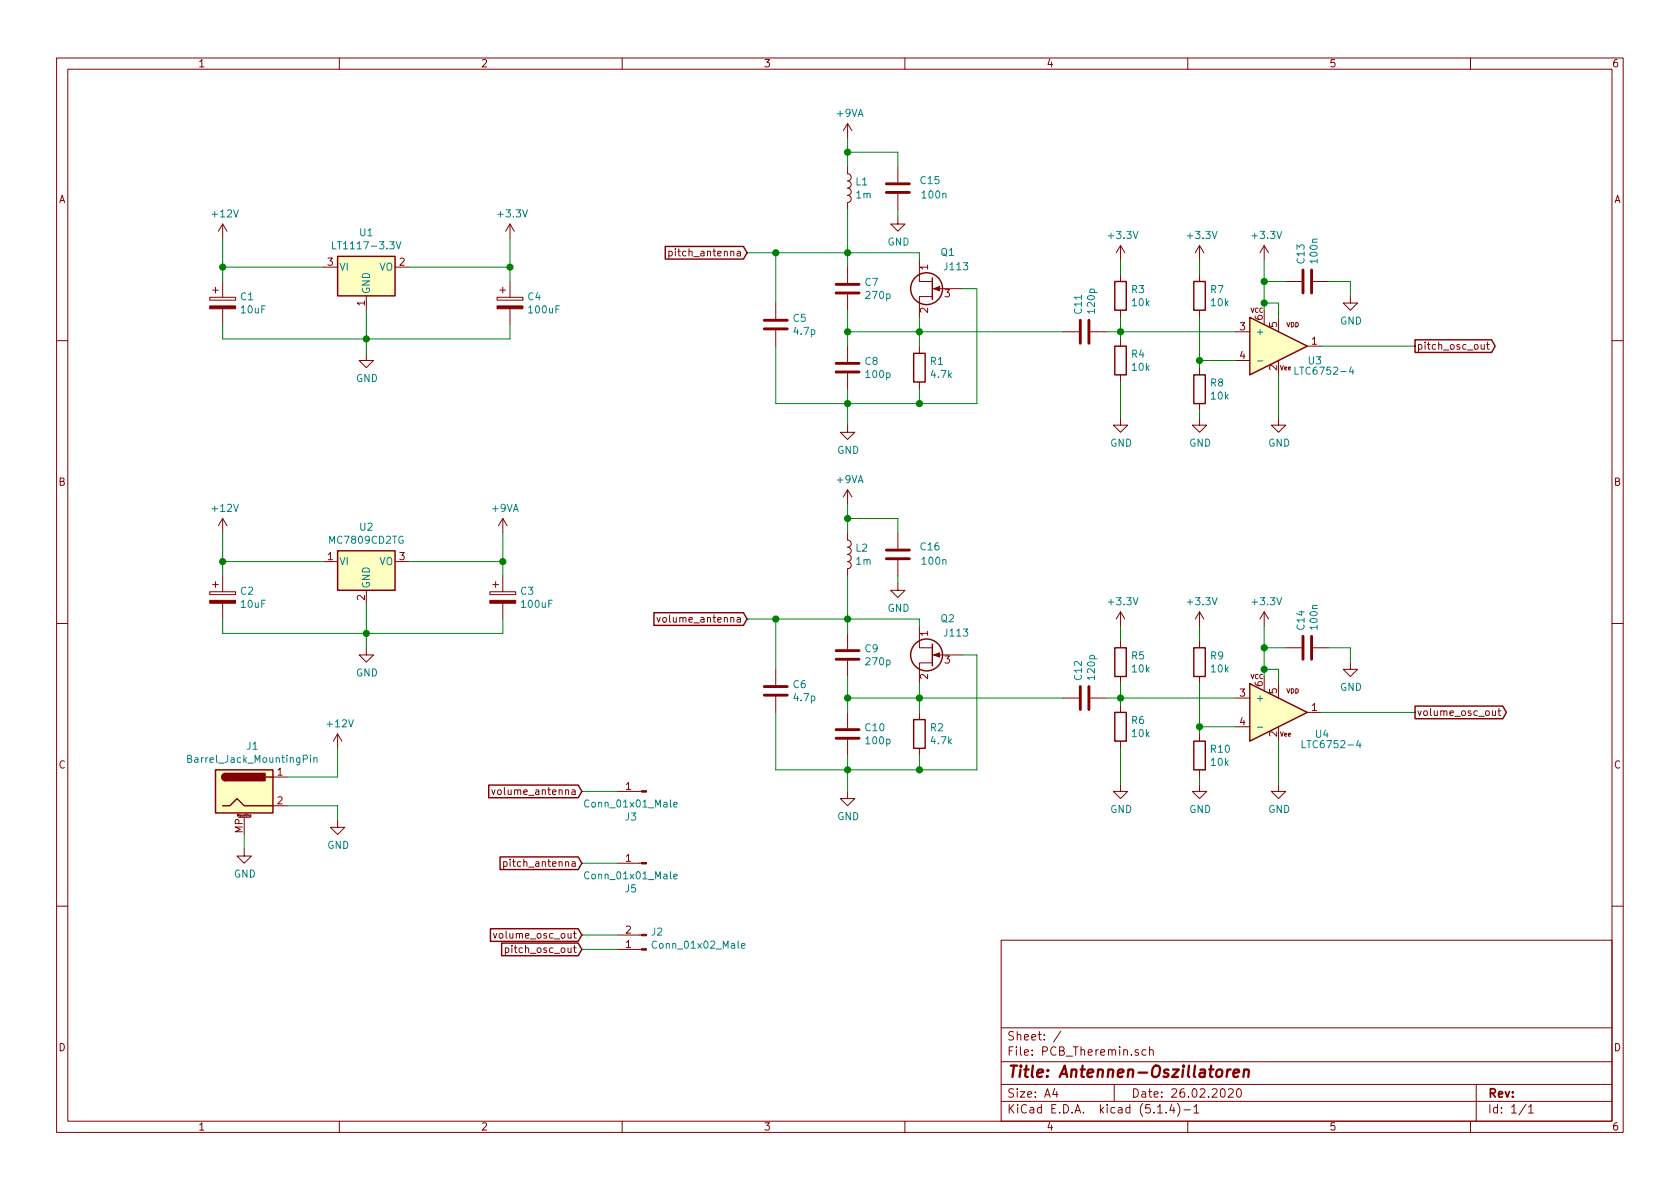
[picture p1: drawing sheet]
<svg xmlns="http://www.w3.org/2000/svg" width="297mm" height="210mm" viewBox="0 0 297 210" stroke-linecap="round" stroke-linejoin="round" font-family="sans-serif">
<g fill="none" stroke="#840000" stroke-width=".18">
<path d="M10 10.3h277v189.9h-277zM12 12.2h273v186.1h-273zM60 10.3v1.9M110 10.3v1.9M160 10.3v1.9M210 10.3v1.9M260 10.3v1.9M39.4 39.6l-.8 1.3M39.4 39.6v2.6M39.4 39.6l.7 1.3M90.2 39.6v2.6M90.2 39.6l-.8 1.3"/>
<path d="M90.2 39.6l.7 1.3M149.9 29.5v1.2a.63 .63 0 0 1 .6 .7 .63 .63 0 0 1-.6 .6 .63 .63 0 0 1 .6 .6 .63 .63 0 0 1-.6 .7 .63 .63 0 0 1 .6 .6 .63 .63 0 0 1-.6 .6 .63 .63 0 0 1 .6 .7 .63 .63 0 0 1-.6 .6v1.3M149.9 21.8v2.6M149.9 21.8l-.8 1.3M149.9 21.8l.7 1.3M158.7 38.3v1.3h1.3l-1.3 1.3-1.2-1.3h1.2M158.7 29.5v2.8M158.7 34.3v2.8M37.1 52.6h4.6v.5h-4.6zM37.6 51.3h1M38.1 50.8v1M39.4 49.8v2.8"/>
<path d="M39.4 54.6v2.8M57.1 47.2h2.6M64.8 52.3v2.6M69.8 47.2h2.6M87.9 52.6h4.6v.5h-4.6zM88.4 51.3h1M88.9 50.8v1M90.2 49.8v2.8M90.2 54.6v2.8M118.3 44.5l.3-.1 .3 .2-.2 .6h-.4M118.3 44.4v1.3M137.2 53.6v2.8"/>
<path d="M137.2 58.4v2.8M149.9 47.2v2.8M149.9 52.1v2.8M162.6 46v3.8h2.2M164.8 52.4h-2.2v3.7M164.8 51h5.4M188 58.7h2.8M192.8 58.7h2.8M198.1 43.4v2.6M198.1 48.5v1.3M198.1 54.9v1.2M198.1 59.9v1.3"/>
<path d="M198.1 43.4l-.7 1.3M198.1 43.4l.8 1.3M212.1 43.4v2.6M212.1 48.5v1.3M212.1 54.9v1.2M212.1 43.4l-.8 1.3M212.1 43.4l.8 1.3M218.4 58.7h2.6M223.5 43.4v2.6M223.5 54.9v2.5M223.5 43.4l-.7 1.3M223.5 43.4l.8 1.3"/>
<path d="M226.1 56.1v2.6M227.3 49.8h2.8M232.2 49.8h2.7M238.8 52.3v1.3h1.2l-1.2 1.3-1.3-1.3h1.3M10 60.2h2M64.8 62.5v1.2h1.2l-1.2 1.3-1.3-1.3h1.3M149.9 75.2v1.2h1.2l-1.2 1.3-1.3-1.3h1.3M149.9 61.2v2.8M149.9 66v2.8M162.6 61.2v1.3M162.6 67.6v1.2M198.1 73.9v1.3h1.3l-1.3 1.2-1.3-1.2h1.3"/>
<path d="M198.1 66.3v1.3M212.1 73.9v1.3h1.3l-1.3 1.2-1.3-1.2h1.3M212.1 65v1.3M212.1 71.4v1.2M218.4 63.7h2.6M226.1 73.9v1.3h1.2l-1.2 1.2-1.3-1.2h1.3M226.1 63.7v2.6M231.1 61.2h2.6M261.9 60.9l.1 .8 .2 .1 .2-.2M262.4 60.9v.9M262.8 60.9h.5M263 60.5v1.1l.3 .2"/>
<path d="M285 60.2h2M39.4 91.7v2.5M39.4 91.7l-.8 1.3M39.4 91.7l.7 1.3M57.1 99.3h2.6M69.8 99.3h2.6M88.9 91.7v2.5M88.9 91.7l-.8 1.3M88.9 91.7l.8 1.3M149.9 94.2v1.3a.63 .63 0 0 1 .6 .6 .63 .63 0 0 1-.6 .7 .63 .63 0 0 1 .6 .6 .63 .63 0 0 1-.6 .6 .63 .63 0 0 1 .6 .7 .63 .63 0 0 1-.6 .6 .63 .63 0 0 1 .6 .6 .63 .63 0 0 1-.6 .7v1.2M149.9 86.6v2.5M149.9 86.6l-.8 1.3"/>
<path d="M149.9 86.6l.7 1.3M158.7 94.2v2.8M158.7 99.1v2.7M10 110.3h2M37.1 104.6h4.6v.6h-4.6zM37.6 103.4h1M38.1 102.9v1M39.4 101.8v2.8M39.4 106.7v2.8M64.8 114.5v1.3h1.2l-1.2 1.3-1.3-1.3h1.3M64.8 104.4v2.5M86.6 104.6h4.6v.6h-4.6z"/>
<path d="M87.1 103.4h1M87.6 102.9v1M88.9 101.8v2.8M88.9 106.7v2.8M116.2 109.2l.3 .8 .2-.8M137.2 118.4v2.8M149.9 112v2.8M149.9 116.8v2.8M158.7 103.1v1.3h1.3l-1.3 1.3-1.2-1.3h1.2M162.6 110.7v3.8h2.2M164.8 117.2h-2.2v3.7M164.8 115.8h5.4"/>
<path d="M198.1 108.2v2.5M198.1 113.3v1.2M198.1 119.6v1.3M198.1 108.2l-.7 1.3M198.1 108.2l.8 1.3M212.1 108.2l-.8 1.3M212.1 108.2v2.5M212.1 113.3v1.2M212.1 119.6v1.3M212.1 108.2l.8 1.3M223.5 108.2v2.5M223.5 119.6v2.6"/>
<path d="M223.5 108.2l-.7 1.3M223.5 108.2l.8 1.3M227.3 114.5h2.8M232.2 114.5h2.7M238.8 117.1v1.3h1.2l-1.2 1.2-1.3-1.2h1.3M285 110.3h2M48.3 137.4h2.5M59.7 129.8l-.8 1.3M59.7 129.8v2.5M59.7 129.8l.8 1.3M86.9 139.7l.3 .8 .3-.8M109.2 139.9h4.2"/>
<path d="M137.2 123.2v2.8M149.9 139.9v1.3h1.2l-1.2 1.3-1.3-1.3h1.3M149.9 126v2.8M149.9 130.8v2.8M162.6 126v1.2M162.6 132.3v1.3M188 123.4h2.8M192.8 123.4h2.8M198.1 138.7v1.2h1.3l-1.3 1.3-1.3-1.3h1.3M198.1 124.7v1.3M198.1 131.1v1.2M212.1 138.7v1.2h1.3l-1.3 1.3-1.3-1.3h1.3"/>
<path d="M212.1 129.8v1.3M212.1 136.1v1.3M218.4 123.4h2.6M218.4 128.5h2.6M226.1 138.7v1.2h1.2l-1.2 1.3-1.3-1.3h1.3M226.1 120.9v2.5M226.1 128.5v2.6M231.1 126h2.6M263.9 125.7v.8h.3l.2-.1M264.4 125.7v.8M264.8 125.7h.5M265 125.3v1.1l.3 .1"/>
<path d="M42.2 144.5h2M43.2 150.1v1.3h1.2l-1.2 1.2-1.3-1.2h1.3M43.2 144.5v3.1M44.3 144.3h-.1v-.2h.1v.3l-.1 .1M48.3 142.5h2.5M59.7 145v1.3h1.3l-1.3 1.3-1.3-1.3h1.3M89.1 152.4h.3l.3 .2-.2 .6h-.4M89.1 152.4v1.2M109.2 152.6h4.2M10 160.2h2M87.2 165.1l.3 .8 .3-.8M89.4 167.7l.3-.1 .3 .2-.2 .6h-.4"/>
<path d="M89.4 167.6v1.3M101.4 167.6h.5M101.4 165.1h.5M101.6 167.2v1.1l.3 .1M101.6 164.6v1.1l.3 .2M109.2 165.3h4.2M109.2 167.9h4.2M177 166.3h108v32h-108zM285 160.2h2M60 198.3v1.9M110 198.3v1.9M160 198.3v1.9"/>
<path d="M177 194.8h108M177 191.8h108M177 187.8h108M177 181.8h108M186.5 192.5l-.4 1h1M186.8 193v1M187.6 182.3l-1.3 2M197 191.8v3M201.3 185.7a.37 .37 0 0 0-.6 .1l.1 .2 .5 .2v.1l-.2 .3-.4-.1M202.6 185.7l-.4-.1-.3 .3 .1 .6 .2 .1 .4-.1M203.3 185.7a.37 .37 0 0 1 .6 .1v.8M203.3 185.1v1.5"/>
<path d="M204.7 196.8h.8M206.2 196.7v.1M207.2 195.2l-.4 1.1h.9M207.5 195.8v1M208.2 195.1a1.71 1.71 0 0 1 0 2.3M209.3 196.3h1.2M210 198.3v1.9M211.1 195.8l.4-.5v1.5M211.1 196.8h.9M217.2 192.7l.2-.2h.4l.2 .2 .1 .3-1 1h1M218.8 192.6l.2-.1a.8 .8 0 0 1 .5 .8 .8 .8 0 0 1-.5 .7 1 1 0 0 1-.2-1.4zM260 198.3v1.9"/>
<path d="M261 191.8v6.5M269.8 195.2l-1.2 2M270.3 195.8l.4-.5v1.5M270.3 196.8h.8"/>
</g>
<path d="M217 189.1l-.1 1.3M217.6 189.1a.54 .54 0 0 0-.6 .4M218.1 189.8l1-.2-.1-.4-.5-.1-.4 .3v.9l.2 .1 .6-.1M220 189.3a.52 .52 0 0 1 .8 .1l-.1 1M220 189.1l-.2 1.3" fill="none" stroke="#840000" stroke-width=".41"/>
<g fill="none" stroke="#840000" stroke-width=".25">
<path d="M59.7 45.3h10.1v7h-10.1zM117.6 43.6h13.8l.7 1.1-.7 1.1h-13.8zM164.8 49.1v3.9M197.1 49.8h2v5.1h-2zM211.1 49.8h2v5.1h-2zM221 56.1l10.1 5.1-10.1 5.1zM161.5 62.5h2.1v5.1h-2.1zM197.1 61.2h2v5.1h-2zM211.1 66.3h2v5.1h-2zM250.2 60.1h13.5l.7 1.1-.7 1.1h-13.5zM59.7 97.4h10.1v7h-10.1zM115.6 108.4h15.8l.7 1.1-.7 1.1h-15.8z"/>
<path d="M164.8 113.9v3.8M197.1 114.5h2v5.1h-2zM211.1 114.5h2v5.1h-2zM38.1 136.1h10.2v7.7h-10.2zM39.9 136.8a.63 .63 0 0 0-.7 .6 .63 .63 0 0 0 .7 .6M47 137.4h1.3M86.4 138.8h15.8l.7 1.1-.7 1.2h-15.8zM161.5 127.2h2.1v5.1h-2.1zM197.1 126h2v5.1h-2zM211.1 131.1h2v5h-2zM221 120.9l10.1 5.1-10.1 5.1zM250.2 124.9h15.5l.6 1.1-.6 1.1h-15.5z"/>
<path d="M39.4 142.5h1.2l1.3-1.3 1.3 1.3h5.1M88.4 151.5h13.8l.7 1.1-.7 1.2h-13.8zM86.7 164.2h15.5l.7 1.1-.7 1.2h-15.5zM88.7 166.8h13.5l.7 1.1-.7 1.1h-13.5z"/>
<circle cx="163.8" cy="51" r="2.82"/>
<circle cx="163.8" cy="115.8" r="2.82"/>
</g>
<g fill="#ffffc2" stroke="#ffffc2" stroke-width=".18">
<path d="M221 120.9l10.1 5.1-10.1 5.1z"/>
<path d="M221 56.1l10.1 5.1-10.1 5.1z"/>
<path d="M59.7 97.4h10.1v7h-10.1z"/>
<path d="M38.1 136.1h10.2v7.7h-10.2z"/>
<path d="M59.7 45.3h10.1v7h-10.1z"/>
</g>
<g fill="none" stroke="#008484" stroke-width=".18">
<path d="M58.8 42.7v1.3h.6M70.1 42.7l.4 1.3 .4-1.3M222.4 63.8h.9M229 64.9v1.3h.6M238.9 64.9l-.3 .9h.8M239.2 65.3v.9M33.2 134.2l.5-.1 .2-.2-.1-.2-.6-.2v1.3h.5l.2-.1v-.3l-.3-.2M54.9 133.5v.2M54.9 134v.8M55.5 134.1l.2-.1h.3l.1 .8M55.5 134v.8M222.4 128.6h.9"/>
<path d="M230.2 131v1.2h.6M240.2 130.9l-.3 .9h.7M240.5 131.4v.8M119.1 142.3l.6-.1v-.3h-.4l-.2 .2 .1 .6h.5M119.1 155l.6-.1v-.3h-.4l-.2 .2 .1 .6h.5M131.1 167.3l.6-.1-.1-.3-.3-.1-.2 .2 .1 .6h.4"/>
</g>
<g fill="#840000" stroke="#840000" stroke-width=".18">
<path d="M165.1 115.8l1-.4v.8z"/>
<path d="M165.1 51l1-.3v.7z"/>
<path d="M113.4 139.8h.9v.3h-.9z"/>
<path d="M37.1 54.1h4.6v.5h-4.6z"/>
<path d="M113.4 165.2h.9v.3h-.9z"/>
<path d="M113.4 167.8h.9v.2h-.9z"/>
<path d="M37.1 106.2h4.6v.5h-4.6z"/>
<path d="M86.6 106.2h4.6v.5h-4.6z"/>
<path d="M87.9 54.1h4.6v.5h-4.6z"/>
<path d="M113.4 152.5h.9v.3h-.9z"/>
</g>
<g fill="none" stroke="#840000" stroke-width=".51">
<path d="M156.7 32.5h4.1M156.7 34h4.1M135.1 58.2h4.1M135.1 56.6h4.1M147.8 51.8h4.1M147.8 50.3h4.1M191 56.6v4.1M192.5 56.6v4.1M230.4 47.7v4.1M231.9 47.7v4.1M147.8 65.8h4.1M147.8 64.3h4.1"/>
<path d="M156.7 97.3h4.1M156.7 98.8h4.1M147.8 116.6h4.1M147.8 115.1h4.1M230.4 112.5v4.1M231.9 112.5v4.1M135.1 122.9h4.1M135.1 121.4h4.1M147.8 130.6h4.1M147.8 129h4.1M191 121.4v4.1M192.5 121.4v4.1"/>
</g>
<g fill="#840000" stroke="#840000" stroke-width=".25">
<path d="M39.4 137l.5-.2v1.2a.64 .64 0 0 1-.6-.3 .64 .64 0 0 1 .1-.7z"/>
<path d="M39.9 136.8h7v1.2h-7z"/>
</g>
<g fill="none" stroke="#008400" stroke-width=".18">
<path d="M149.9 24.4v5.1M149.9 37.1v10.1M149.9 26.9h8.8v2.6M158.7 37.1v1.2M39.4 42.2v7.6M39.4 57.4v2.5h50.8v-2.5M39.4 47.2h17.7M64.8 54.9v7.6M72.4 47.2h17.8M90.2 42.2v7.6M132.1 44.7h30.5v1.3M137.2 44.7v8.9"/>
<path d="M149.9 58.7h38.1M149.9 54.9v6.3M162.6 56.1v5.1M170.2 51h2.5v20.4h-35.5v-10.2M195.6 58.7h22.8M198.1 46v2.5M198.1 56.1v3.8M212.1 46v2.5M212.1 56.1v8.9M223.5 46v8.9M223.5 49.8h3.8M223.5 53.6h2.6v2.5"/>
<path d="M234.9 49.8h3.9v2.5M149.9 68.8v6.4M162.6 68.8v2.6M198.1 67.6v6.3M212.1 72.6v1.3M212.1 63.7h6.3M226.1 66.3v7.6M233.7 61.2h16.5M39.4 99.3h17.7M39.4 94.2v7.6M72.4 99.3h16.5M88.9 94.2v7.6"/>
<path d="M149.9 89.1v5.1M149.9 91.7h8.8v2.5M39.4 109.5v2.5h49.5v-2.5M64.8 106.9v7.6M132.1 109.5h30.5v1.2M137.2 109.5v8.9M149.9 101.8v10.2M149.9 119.6v6.4M158.7 101.8v1.3M170.2 115.8h2.5v20.3h-35.5v-10.1M198.1 110.7v2.6M212.1 110.7v2.6"/>
<path d="M223.5 118.4h2.6v2.5M223.5 110.7v8.9M223.5 114.5h3.8M234.9 114.5h3.9v2.6M59.7 132.3v5.1h-8.9M102.9 139.9h6.3M149.9 133.6v6.3M149.9 123.4h38.1M162.6 120.9v5.1M162.6 133.6v2.5M195.6 123.4h22.8M198.1 120.9v3.8"/>
<path d="M198.1 132.3v6.4M212.1 120.9v8.9M212.1 137.4v1.3M212.1 128.5h6.3M226.1 131.1v7.6M233.7 126h16.5M43.2 147.6v2.5M50.8 142.5h8.9v2.5M102.9 152.6h6.3M102.9 167.9h6.3M102.9 165.3h6.3"/>
</g>
<g fill="#008400" stroke="#008400" stroke-width=".25">
<circle cx="64.8" cy="59.9" r=".51"/>
<circle cx="149.9" cy="91.7" r=".51"/>
<circle cx="162.6" cy="58.7" r=".51"/>
<circle cx="39.4" cy="47.2" r=".51"/>
<circle cx="90.2" cy="47.2" r=".51"/>
<circle cx="212.1" cy="128.5" r=".51"/>
<circle cx="137.2" cy="44.7" r=".51"/>
<circle cx="64.8" cy="112" r=".51"/>
<circle cx="137.2" cy="109.5" r=".51"/>
<circle cx="149.9" cy="26.9" r=".51"/>
<circle cx="149.9" cy="58.7" r=".51"/>
<circle cx="162.6" cy="71.4" r=".51"/>
<circle cx="223.5" cy="118.4" r=".51"/>
<circle cx="198.1" cy="123.4" r=".51"/>
<circle cx="149.9" cy="109.5" r=".51"/>
<circle cx="212.1" cy="63.7" r=".51"/>
<circle cx="149.9" cy="71.4" r=".51"/>
<circle cx="162.6" cy="136.1" r=".51"/>
<circle cx="149.9" cy="123.4" r=".51"/>
<circle cx="223.5" cy="53.6" r=".51"/>
<circle cx="162.6" cy="123.4" r=".51"/>
<circle cx="149.9" cy="136.1" r=".51"/>
<circle cx="223.5" cy="114.5" r=".51"/>
<circle cx="39.4" cy="99.3" r=".51"/>
<circle cx="198.1" cy="58.7" r=".51"/>
<circle cx="88.9" cy="99.3" r=".51"/>
<circle cx="149.9" cy="44.7" r=".51"/>
<circle cx="223.5" cy="49.8" r=".51"/>
</g>
<text font-size="2.8" fill="#840000" x="178" y="190.5">Title: Antennen-Oszillatoren</text>
<g font-size="2.1" fill="#840000">
<text x="178" y="184">Sheet: /</text>
<text x="178" y="186.7">File: PCB_Theremin.sch</text>
<text x="178" y="196.9">KiCad E.D.A. kicad (5.1.4)-1</text>
<text x="178" y="194.1">Size: A4</text>
<text x="200" y="194.1">Date: 26.02.2020</text>
<text x="263" y="194.1">Rev:</text>
<text x="263" y="196.9">Id: 1/1</text>
</g>
<g font-size="1.8" fill="#840000">
<text x="35" y="11.9">1</text>
<text x="85" y="11.9">2</text>
<text x="135" y="11.9">3</text>
<text x="185" y="11.9">4</text>
<text x="235" y="11.9">5</text>
<text x="285" y="11.9">6</text>
<text x="10.4" y="35.9">A</text>
<text x="285.4" y="35.9">A</text>
<text x="57.9" y="47">3</text>
<text x="70.6" y="47">2</text>
<text x="119.3" y="45.3">pitch_antenna</text>
<text x="164.1" y="47.7" transform="rotate(-90 164.1 47.7)">1</text>
<text x="167" y="52.6">3</text>
<text x="64.5" y="54.1" transform="rotate(-90 64.5 54.1)">1</text>
<text x="164.1" y="55.3" transform="rotate(-90 164.1 55.3)">2</text>
<text x="219.2" y="58.4">3</text>
<text x="223.3" y="56.6" transform="rotate(-90 223.3 56.6)">6</text>
<text x="225.8" y="57.9" transform="rotate(-90 225.8 57.9)">5</text>
<text x="219.2" y="63.5">4</text>
<text x="225.8" y="65.5" transform="rotate(-90 225.8 65.5)">2</text>
<text x="231.9" y="61">1</text>
<text x="250.4" y="61.8">pitch_osc_out</text>
<text x="10.4" y="85.9">B</text>
<text x="285.4" y="85.9">B</text>
<text x="57.9" y="99.1">1</text>
<text x="70.6" y="99.1">3</text>
<text x="64.5" y="106.1" transform="rotate(-90 64.5 106.1)">2</text>
<text x="117.3" y="110.1">volume_antenna</text>
<text x="164.1" y="112.5" transform="rotate(-90 164.1 112.5)">1</text>
<text x="167" y="117.3">3</text>
<text x="164.1" y="120.1" transform="rotate(-90 164.1 120.1)">2</text>
<text x="219.2" y="123.2">3</text>
<text x="223.3" y="121.4" transform="rotate(-90 223.3 121.4)">6</text>
<text x="225.8" y="122.7" transform="rotate(-90 225.8 122.7)">5</text>
<text x="231.9" y="125.7">1</text>
<text x="219.2" y="128.3">4</text>
<text x="225.8" y="130.3" transform="rotate(-90 225.8 130.3)">2</text>
<text x="250.4" y="126.6">volume_osc_out</text>
<text x="10.4" y="135.9">C</text>
<text x="49" y="137.2">1</text>
<text x="285.4" y="135.9">C</text>
<text x="49" y="142.2">2</text>
<text x="88.1" y="140.6">volume_antenna</text>
<text x="110.6" y="139.7">1</text>
<text x="42.9" y="147.4" transform="rotate(-90 42.9 147.4)">MP</text>
<text x="90.1" y="153.3">pitch_antenna</text>
<text x="110.6" y="152.4">1</text>
<text x="88.1" y="166">volume_osc_out</text>
<text x="110.6" y="167.6">1</text>
<text x="110.6" y="165.1">2</text>
<text x="90.1" y="168.5">pitch_osc_out</text>
<text x="10.4" y="185.9">D</text>
<text x="285.4" y="185.9">D</text>
<text x="35" y="199.9">1</text>
<text x="85" y="199.9">2</text>
<text x="135" y="199.9">3</text>
<text x="185" y="199.9">4</text>
<text x="235" y="199.9">5</text>
<text x="285" y="199.9">6</text>
</g>
<g font-size="1.8" fill="#008484">
<text x="148" y="20.7">+9VA</text>
<text x="151.4" y="32.8">L1</text>
<text x="151.4" y="35.1">1m</text>
<text x="162.8" y="32.6">C15</text>
<text x="163.2" y="35.1">100n</text>
<text x="37.7" y="38.4">+12V</text>
<text x="63.7" y="41.8">U1</text>
<text x="88.2" y="38.4">+3.3V</text>
<text x="59.6" y="44.1">LT1117-3.3V</text>
<text x="59.9" y="47.9">VI</text>
<text x="67" y="47.9">VO</text>
<text x="156.9" y="43.4">GND</text>
<text x="166.4" y="45.3">Q1</text>
<text x="167.1" y="47.8">J113</text>
<text x="196.2" y="42.3">+3.3V</text>
<text x="210.1" y="42.3">+3.3V</text>
<text x="221.6" y="42.3">+3.3V</text>
<text x="230.7" y="46.6" transform="rotate(-90 230.7 46.6)">C13</text>
<text x="233" y="46.4" transform="rotate(-90 233 46.4)">100n</text>
<text x="42.6" y="53.1">C1</text>
<text x="65.4" y="52.1" transform="rotate(-90 65.4 52.1)">GND</text>
<text x="93.4" y="53.1">C4</text>
<text x="153" y="50.6">C7</text>
<text x="153.2" y="52.9">270p</text>
<text x="200.1" y="51.8">R3</text>
<text x="214.1" y="51.8">R7</text>
<text x="42.7" y="55.4">10uF</text>
<text x="93.6" y="55.4">100uF</text>
<text x="140.3" y="56.9">C5</text>
<text x="140.5" y="59.2">4.7p</text>
<text x="191.3" y="55.4" transform="rotate(-90 191.3 55.4)">C11</text>
<text x="193.6" y="55.3" transform="rotate(-90 193.6 55.3)">120p</text>
<text x="200.2" y="54.1">10k</text>
<text x="214.2" y="54.1">10k</text>
<text x="236.9" y="57.4">GND</text>
<text x="153" y="64.5">C8</text>
<text x="164.5" y="64.5">R1</text>
<text x="200.1" y="63.3">R4</text>
<text x="200.2" y="65.6">10k</text>
<text x="231.4" y="64.4">U3</text>
<text x="62.9" y="67.6">GND</text>
<text x="153.2" y="66.8">100p</text>
<text x="164.7" y="66.8">4.7k</text>
<text x="214.1" y="68.3">R8</text>
<text x="214.2" y="70.7">10k</text>
<text x="229.6" y="66.3">LTC6752-4</text>
<text x="148" y="80.3">GND</text>
<text x="196.3" y="79">GND</text>
<text x="210.3" y="79">GND</text>
<text x="224.2" y="79">GND</text>
<text x="148" y="85.4">+9VA</text>
<text x="37.7" y="90.5">+12V</text>
<text x="63.7" y="93.8">U2</text>
<text x="87" y="90.5">+9VA</text>
<text x="58.4" y="96.2">MC7809CD2TG</text>
<text x="59.9" y="99.9">VI</text>
<text x="67" y="99.9">VO</text>
<text x="151.4" y="97.6">L2</text>
<text x="151.4" y="99.9">1m</text>
<text x="162.8" y="97.3">C16</text>
<text x="163.2" y="99.9">100n</text>
<text x="42.6" y="105.2">C2</text>
<text x="42.7" y="107.5">10uF</text>
<text x="65.4" y="104.1" transform="rotate(-90 65.4 104.1)">GND</text>
<text x="92.1" y="105.2">C3</text>
<text x="92.4" y="107.5">100uF</text>
<text x="196.2" y="107">+3.3V</text>
<text x="210.1" y="107">+3.3V</text>
<text x="221.6" y="107">+3.3V</text>
<text x="156.9" y="108.2">GND</text>
<text x="166.4" y="110">Q2</text>
<text x="167.1" y="112.6">J113</text>
<text x="230.7" y="111.3" transform="rotate(-90 230.7 111.3)">C14</text>
<text x="233" y="111.2" transform="rotate(-90 233 111.2)">100n</text>
<text x="62.9" y="119.6">GND</text>
<text x="153" y="115.3">C9</text>
<text x="153.2" y="117.6">270p</text>
<text x="200.1" y="116.6">R5</text>
<text x="200.2" y="118.9">10k</text>
<text x="214.1" y="116.6">R9</text>
<text x="214.2" y="118.9">10k</text>
<text x="140.3" y="121.7">C6</text>
<text x="140.5" y="124">4.7p</text>
<text x="191.3" y="120.2" transform="rotate(-90 191.3 120.2)">C12</text>
<text x="193.6" y="120.1" transform="rotate(-90 193.6 120.1)">120p</text>
<text x="236.9" y="122.2">GND</text>
<text x="58" y="128.6">+12V</text>
<text x="153.1" y="129.3">C10</text>
<text x="153.2" y="131.6">100p</text>
<text x="164.5" y="129.3">R2</text>
<text x="164.7" y="131.6">4.7k</text>
<text x="200.1" y="128">R6</text>
<text x="200.2" y="130.3">10k</text>
<text x="232.6" y="130.5">U4</text>
<text x="33.8" y="134.9">Barrel_Jack_MountingPin</text>
<text x="43.7" y="132.6">J1</text>
<text x="214.1" y="133.1">R10</text>
<text x="214.2" y="135.4">10k</text>
<text x="230.9" y="132.3">LTC6752-4</text>
<text x="103.9" y="142.8">Conn_01x01_Male</text>
<text x="196.3" y="143.8">GND</text>
<text x="210.3" y="143.8">GND</text>
<text x="224.2" y="143.8">GND</text>
<text x="110.6" y="145.1">J3</text>
<text x="148" y="145">GND</text>
<text x="41.4" y="155.2">GND</text>
<text x="57.9" y="150.1">GND</text>
<text x="103.9" y="155.5">Conn_01x01_Male</text>
<text x="110.6" y="157.8">J5</text>
<text x="115.2" y="165.4">J2</text>
<text x="115.8" y="167.8">Conn_01x02_Male</text>
</g>
<g font-size="1.7" fill="#008484">
<text x="222" y="59.3">+</text>
<text x="222" y="124">+</text>
</g>
<g font-size="1.1" fill="#840000">
<text x="221.1" y="55.3">VCC</text>
<text x="227.5" y="57.8">VDD</text>
<text x="226.4" y="65.5">Vee</text>
<text x="221.1" y="120.1">VCC</text>
<text x="227.5" y="122.6">VDD</text>
<text x="226.4" y="130.2">Vee</text>
</g>
<text font-size=".5" fill="#840000" x="42" y="144.4">Mounting</text>
</svg>
